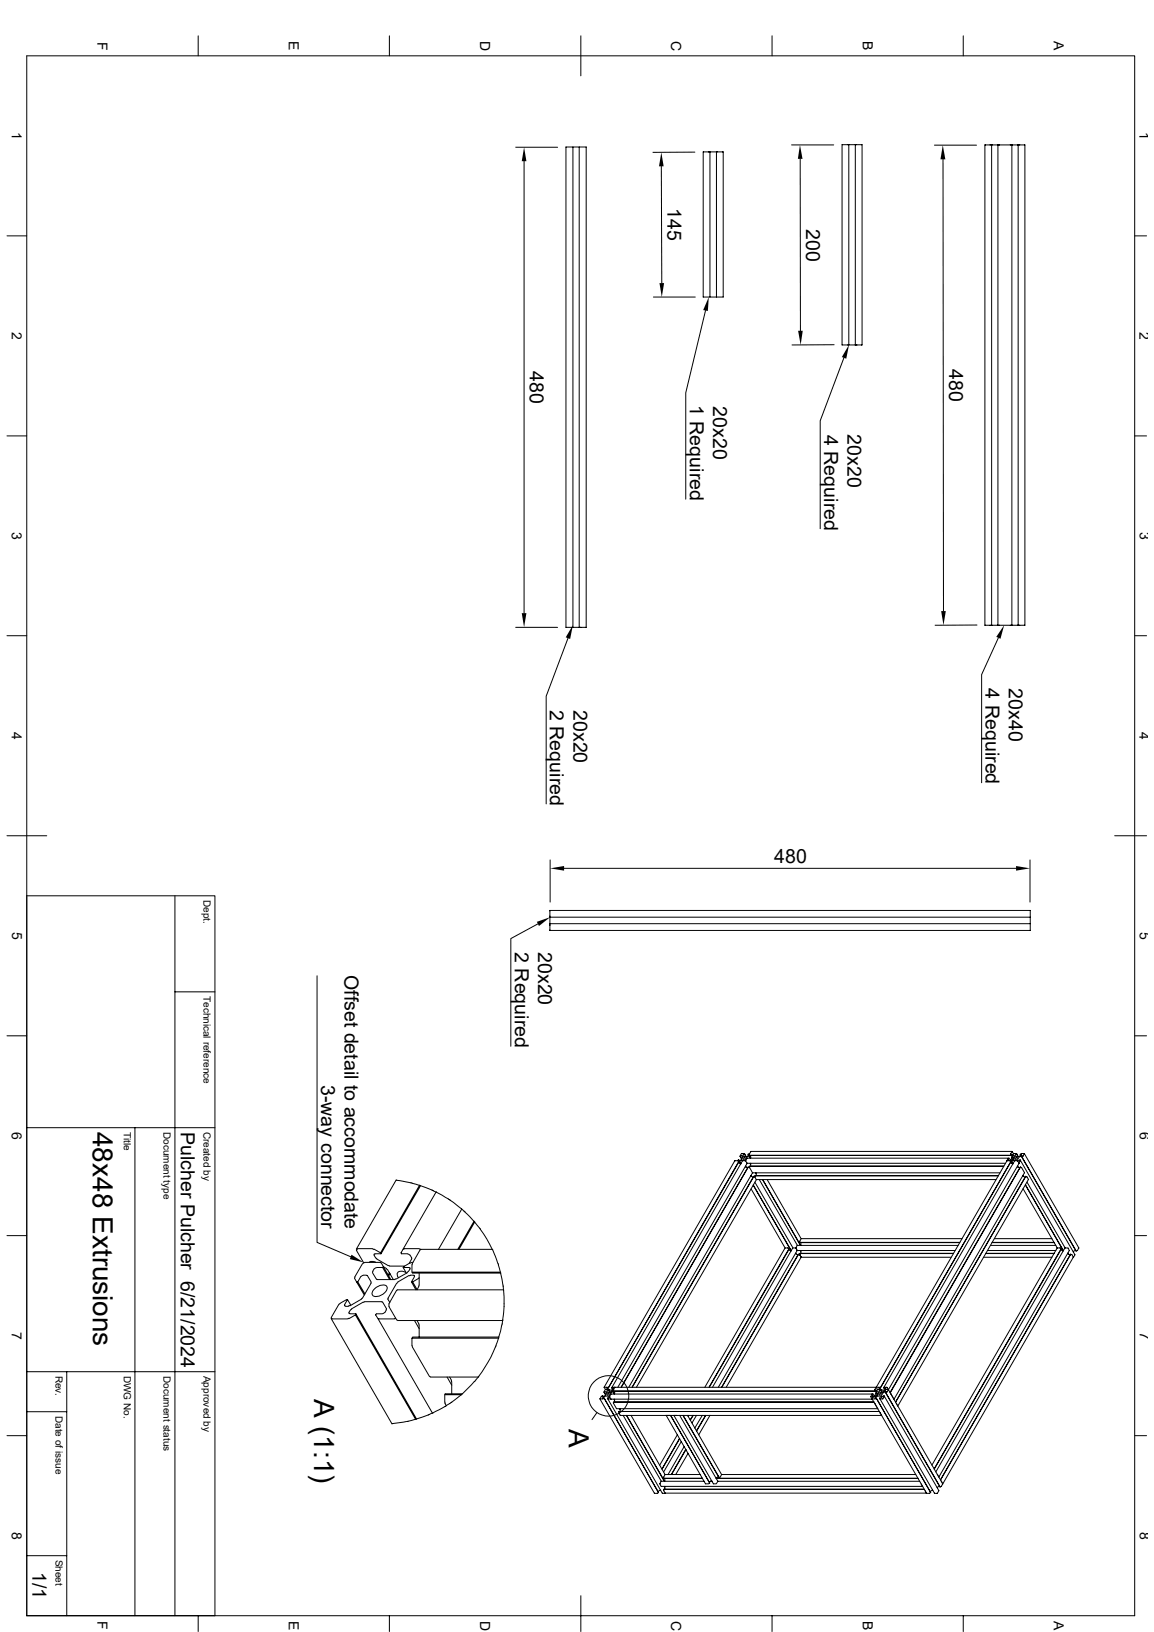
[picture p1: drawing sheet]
<svg xmlns="http://www.w3.org/2000/svg" width="210mm" height="297mm" viewBox="0 0 210 297" stroke-linecap="round" stroke-linejoin="round" font-family="sans-serif">
<g fill="none" stroke="#000" stroke-width=".18">
<path d="M4.9 10.2h201.6v283.8h-201.6zM36.1 6.5v3.7M70.9 6.5v3.7M105.7 6.5v7.3M140.5 6.5v3.7M175.3 6.5v3.7M93.9 26.8h7.6M95.4 29.3v82.3M104.3 26.8v87.4M105.4 26.8v87.4h1.3v-87.4h-3.7v87.4h1.3M120.4 30.3v21.2M126.4 27.7h-7.6"/>
<path d="M129.2 27.6h-1.2v26.5h1.2M129.2 27.6v26.5h2.4v-26.5h-1.2M129.2 27.6h1.2M130.4 27.6v26.5M144.1 26.4h7.6M145.6 28.9l.1 31.3M154.5 26.3h-1.3v36.5h1.3M154.5 26.3h1.2M154.5 26.3v36.5M155.7 26.3h1.2v36.5h-1.2M155.7 26.3v36.5M170.1 26.4h7.6"/>
<path d="M171.6 29l.1 82.2M180.5 26.4v87.4h-1.3v-87.4h7.3v87.4h-2.4M181.6 26.4v87.4M184.1 26.4v87.4h-3.6M185.3 26.4v87.4M1.3 42.9h3.6M118.9 54.1h7.6M128.4 56.5l-3.6 15v19.3M206.5 42.9h2.2M1.3 79.3h3.6M151.8 62.7l-7.7 .1M153.6 65.1l-4.3 11.5v19.6"/>
<path d="M154.5 62.8h1.2M206.5 79.3h2.2M1.3 115.7h3.6M93.9 114.2h7.6M103.4 116.1l-4 10.6v19.6M104.3 114.2h1.1M177.8 113.7l-7.6 .1M181.7 116.1l-3.1 6.7v19.7M206.5 115.7h2.2M1.3 152.1h7.2M100.1 156.5v7.7M102.7 158h82.2"/>
<path d="M187.5 156.5v7.7M202.9 152.1h5.8M4.9 163h34.2v131M31.8 163v131M57.7 177.6v48.5l6.1 2.6M97.9 168.1l-4.9 2.7v19.6M100.1 168.1v1.2h87.4v-1.2M100.1 166.9v-1.2h87.4v2.4h-87.4M100.1 166.9v1.2M100.1 166.9h87.4M1.3 188.5h3.6M31.8 180.5h7.3"/>
<path d="M206.5 188.5h2.2M4.9 205.2h34.2M24.6 205.2v88.8M75 215.3l2.6 .9 1.7 .8M75 215.3l-2.9-.5-7.2 12.5M76.4 215.7l-7.1 12.3v.2l7.2-12.4M134.2 211.2h.1M134.2 211.2l.3-.1 .1 .1M134.5 211.4l-.2-.2h-.6l-23.8 41.3M134.5 211.4l-23.8 41.2zM134.7 211.5l.2 .3M134.7 211.5l.2 .3-.5-.2"/>
<path d="M134.7 211.5l-.2 .2M135 210.9l-.3-.4 .3 .4M135.5 210.1l-.3 .1 .1 .3h.6l.5-.4h-.3M135.6 210.1l.1 .4M135.6 210.1l.2 .4M135.6 210.1l-.1-.2h-.5l-.3 .5v.1l.3-.2 .2 .3-.3 .5-.5 .2 .1-.2M135.6 211.2h-.7l-.4 .3h.2M135.7 211.3l.2 .4h47.1M135.7 211.3l-.6-.1-23.8 41.4h.3l-.1 .3M135.7 212.3l.4 .3M135.7 212.2l.1 .2M136 211.7l-23.6 40.8"/>
<path d="M136.2 212.4l-23.2 40.1M136.2 212.4l-23.1 40.1M136.2 212.4l.2 .1M136.4 210.5v-.2l-.5 .3-.2 .6M136.4 210.3h47.6zM136.4 212.3v.2l.5 .9M136.4 210.5l.1 .3M136.4 209.9l-.3 .2 .1 .2M136.5 211.7l.1 .2M136.6 211.7v.5M136.6 210.4l-.2 .1M136.6 210.3v.5l-.2-.3"/>
<path d="M136.7 214l.4 .2M136.7 213.9l.1 .2M136.7 216.4l6.2 10.7M136.9 213.4l-22.5 39.1M137.1 215.7l6.9 11.9-.5-.1M137.1 215.6l6.9 12M137.2 214.1l-22.2 38.4M137.2 214.1l-22.1 38.4M137.2 214.1l.2 .1M137.4 214h44.3zM137.4 214v.2M137.4 214.2l.2 .5h43.7"/>
<path d="M137.4 215.1l6.9 12M137.4 214.2h.1M137.5 213.4l.1 .3M137.5 213.4l.1 .6M137.7 214.7l-21.9 37.8M138.2 214.7l6.9 12M138.8 214.7l6.9 12M138.8 214.7l6.9 12 .1-.6M139.6 214.7l6.2 10.7M182 213.4h-45.1M182.7 212.2h-46.3l46.3 .1M183.5 210.8l-.3 .5"/>
<path d="M183.8 211.2l-.2-.1v-.3h-47.6l-.3 .5M183.9 211.1l-.2 .1M183.9 211.1l.2 .1M184 211.4l-.7-.2-23.8 41.3 .2 .4M184 211.4l-23.8 41.2zM184 210.3l.1-.2 .1 .6-.3 .4M184.2 211.5l-.1 .2M184.2 209.5h-47.5l-.3 .5v.3M184.2 211.5l.2 .3M184.2 211.5l.2 .3-.5-.2M184.3 210.6l.1 .4M184.3 210.8h.1"/>
<path d="M184.3 211.1l-.1-.1-.1 .2M184.4 210.8h.1M184.4 210.1l-.1 .2M184.4 210l-.2-.5-.3 .5v.3M184.5 210.9l-.2-.4 .2 .4M185 210.1l-.3 .1 .2 .3h.5l.5-.4h-.2M185.1 210.1l-.1-.2h-.5l-.3 .5 .1 .1 .3-.2 .1 .3-.3 .5-.5 .2 .1-.2M185.1 210.1l.2 .4M185.1 211.2h-.7l-.4 .3h.2M185.2 212.3l.4 .3M185.2 212.2l.1 .2M185.5 211.7l-.3-.5h-.5l-23.8 41.3-.1 .1h.2l.2 .2-.1 .1"/>
<path d="M185.5 211.7h.1M185.5 211.7l-23.8 41.2M185.6 211.1l10 17.2-.3 .5M185.6 211.1h.1M185.7 212.4l.2 .1 .5 .9-23.7 41.3-.5-1M185.7 211.2l-.3 .5M185.7 212.4l-23.7 41M185.7 212.4l-23.7 41.1M185.8 210.3l-.1-.2 .2-.2 .5 .1-.4 .5M185.9 210.5l10 17.2zM185.9 210.5l.1-.2-.5 .3-.3 .4 .1 .3h.2l.1-.2M186.1 214l.5 .2"/>
<path d="M186.2 213.9l.2 .2M186.2 216.3l6.2 10.8M186.4 210l9.9 17.1-.4 .6M186.6 215.6l6.9 12-.5-.1M186.6 215.6l6.9 12M186.6 214.1l-23.6 41.1zM186.7 214.1l.2 .1 .3 .5-23.8 41.2M186.9 215.1l6.9 12M1.3 224.9h3.6M60.3 240l11 19.1h.2M60.3 239.8v.1l.2 .1M61.7 237.4l-1.4 2.4"/>
<path d="M61.9 237.2l-.2 .2M62.7 237.4l.5-.9 .6 1M62.7 237.4v.2l.2 .1M62.9 237.7h.5M63.2 236.5l-1.3 .7M63.5 239.9l-.2 .1M63.5 240l1.2-.7 10.9 19M63.5 238.8v.2l.2 .1M63.6 237.6l-.2 .1M63.7 239.1h1.1M63.8 238.4l-.3 .4M64 238.3l-.2 .1"/>
<path d="M64.5 232.6l1.8 3.1M64.6 232.4v.2M64.7 239.3l.1-.2 11 19.2M64.9 227.5l1.3 2.3M64.9 233.3h.2l1.3 2.2M65 227.2h2.8M65.1 227.3l-.2 .1v.1M65.7 232.3l-.6 1M65.8 236.4l-2.1 1.3M65.9 236.3l-.2 .1M66 230l-1.4 2.4M66.1 232.1l-.4 .2"/>
<path d="M66.1 237l-2.1 1.2M66.1 232.1h.6M66.3 236.9l-.2 .1M66.3 236.9h3.2M66.4 229.8l-.4 .2M66.4 229.7h2.8M66.7 232.1l.1 .1M66.8 232.1l.8 1.2M67.4 229.6l-.1 .1M67.4 229.6h.6M67.5 233.4v.2M67.5 233.6l-1.5 2.7"/>
<path d="M67.8 231.6l.9 1.3 3.3-.2M67.9 227.3l.2 .1M67.9 231.4l-.1 .2M68 229.6l.2 .1M68.1 230.9l-.3 .5M68.1 227.3l1.2 .7M68.1 228.4l.3 .5M68.2 234.5a1.66 1.66 0 0 1 2.2-.4 1.63 1.63 0 0 1-1.4 1.8h-.3a.69 .69 0 0 1-.9-.2 .69 .69 0 0 1 .2-1zM68.2 228.2l-.1 .1v.1M68.2 228.2h1.1M68.2 229.7h.2M68.4 228.9l.2 .2"/>
<path d="M68.5 230.7l-.4 .2M68.5 230.7h1.1l1.3 2.2M68.5 229.1l2.2 1.2M68.8 239.9l.2 .1M69.2 229.8h.1M69.4 229.8l.4 .7M69.5 236.9l.1 .1 .8 1.2M69.6 239.1h-1.1l-.1 .2 10.3 17.9M69.6 230.7l.2-.2 1.3 2.4M69.8 230.5l.6 .4M70 238.8l-.4 .3M70.3 230.9l.2 .2"/>
<path d="M70.3 238.2l-.2 .6M70.5 231.1l1.1 1.8M70.6 236.4l.4 .6M70.7 236.3l-.1 .1M70.7 230.3l2.9 .1M70.8 237.8l1.4 2.4M70.8 237.3v.5M70.9 231.6l-.2 .4M71 231.8l-.3 .4M72 239.9l-.2 .1M72.2 234.8l-1.4 2.5M72.2 233.6l-1.6 2.7"/>
<path d="M72.4 233.4l-.2 .2M73.4 230.7h1.1M73.5 227.3l-.1 .1M73.5 227.2h2.8M73.9 231.6l-.7-.2a.7 .7 0 0 0-.8 .2 .7 .7 0 0 0 .1 .9M74.2 231.6l-2.1 1.2M74.2 228.2l.4 .2M74.3 231.4l-.2 .1M74.5 230.7l.1 .1v.1M74.5 232.1l-2.2 1.2M74.6 230.9l-.3 .5M74.6 229.8l-1.2 .9 .6 1"/>
<path d="M74.6 228.4l.3 .5M74.7 232.1l-.2 .1M74.7 232.1h.6M74.9 228.9v.2l-.4 .8M74.9 229.8l-.2 .1M74.9 229.7h.2M75 230.2v1.3l.1 .2h16M75 231.5h16.1M75.3 232.1l.1 .1v.1M75.4 232.3l-.5 1M75.9 234.7l-.8-1.4h-.2l.8 1.4M76.2 233.9l-.3 .8"/>
<path d="M76.2 232.5h.1M76.2 232.6l-1.1 .7M76.3 231.7v2.2M76.4 227.3l.2 .1M84 220l-2-1.6-2.6-1.5-6.4 11.1 .1 .2h1.1M84 220l.7 .6M84 220l-4.2 7.4M84.6 220.6l1.8 1.8 1.1 1.3M86.3 222.2l-3 5.2M86.4 222.4l-2.9 5M87.4 223.7l1.2 1.8 1 1.9M90.6 229.9l-1-2.5h-13l-1.6 2.8"/>
<path d="M90.6 229.9l.1 .3M90.7 230.2l.4 1.4 .4 2.3M91.6 234.1v.6M91.6 233.9v.2M91.7 234.7v3.1l-.2 2.4M91.7 234.7l-19.5 .1M142.9 227.1h.5l.2 .1M142.9 227.1l-14.6 25.4M144.8 228.1l.4 .3M144.8 228l.1 .3M144.9 227.2l-.6-.1-14.6 25.4M144.9 227.2l.2 .4"/>
<path d="M145.1 227.6h28.7M145.1 227.6l-14.4 24.9M145.1 226.7h29.3M145.1 226.7l-.2 .5M145.3 228.3l-14 24.2M145.3 228.3l-13.9 24.2M145.3 228.3h.2M145.5 228.3l.3 .5M145.5 226.1h29.2M145.5 228.1v.2M145.6 227.6l.2 .2M145.7 227.6l.1 .5"/>
<path d="M145.8 228.8h27.3M145.8 228.8l-13.6 23.7M173.5 228.1h-28h28M175.1 225.4h-29.3l-.3 .7M179 228.8h12.4M179.4 228.1h12.5M179.4 228.1h12.4M179.7 227.6h12.5M180.3 226.7h11.9M180.6 226.1h11.3M180.6 226.1h11.2M181 225.4h10.4"/>
<path d="M192.4 227.1h.6l.1 .1M192.4 227.1l-22.8 39.6M192.4 227.1h.1M194.3 228.1l.4 .3M194.4 228l.1 .3M194.6 227.6l-23.7 41.2-.3-.4M194.6 227.6l-.2-.5h-.6l-23.5 40.8M194.6 227.6h.1M194.9 228.3l-23.7 41M194.9 228.3l.2 .1 .2 .4M194.9 228.3l-23.7 41.1M195.3 228.8l-23.7 41.2"/>
<path d="M195.7 227.5l-.4 .3M206.5 224.9h2.2M4.9 256.9h7.2M4.9 249.6h34.2M12.1 249.6v44.4M60.5 240h2.7M69 240h2.8M72.2 240.2l.1 .1M72.3 240.3h19.2M74 258.7l-2.6 .4M75 244.9l3.1 5.6M75.4 240.3l.9 1.5"/>
<path d="M75.9 240.3l.3 .8M76.3 241.1v2.2M78.2 257.4l-4.2 1.3M78.2 250.5l.1 .1M78.3 250.6h8.7M78.7 257.2l-.5 .2M78.8 257.1l-.1 .1M80.9 253.8h3M81 255.2v.2M81 255.4l.2 .5-2.4 1.2M81.4 250.6l.8 1.5M81.8 250.6l.4 .6"/>
<path d="M82.1 251.2l.1 .3M82.2 251.5v2.2M83.9 253.8l-1.8 1.5-.9 .5M84.2 253.7l-.3 .1M84.2 253.7h-3.2l-.1 1.5M86.3 251.4l-2.1 2.3M86.6 251.2l-.2 .3M87 250.6l-.4 .6M90.2 245.1a23.4 23.4 0 0 1-3.2 5.5M90.3 244.9l-.1 .3M90.8 243.5h-15.8v1.4M90.8 243.3h-15.7l-.1 .2"/>
<path d="M91.3 241.1l-.2 1.1-.8 2.7M91.5 240.3l-.1 .8M91.5 240.2v.1M108.6 257.1l-.9 1.3M109.2 254.6l9.9 17.1 .5 .1 .2-.1M109.8 254.2l-.1-.2-.3 .1-.2 .5 .7-.1M109.9 254.4l9.9 17.3zM109.9 254.4h-.2l.5-.3h.5l.1 .3-.3 .1 10 17.2h.6M110 253.4l.1-.1h.2l.1 .2-.3 .5-.5 .2 .1-.2M110.2 252.9l-.3-.4h.6l.2 .1h-.2v.1l.4 .3h.5M110.2 253.8l-.2-.4 .2 .5M110.6 254.6h.6"/>
<path d="M110.7 253l-.3 .2 .2 .2h.5l.5-.3-.2-.1M110.8 253l.2 .4M110.8 253l-.1-.1h-.5l-.3 .4 .1 .1M110.8 253l.3 .4M111 253.2h-.1M111 253.2v.1M111.4 252.5h48.6l.2 .1M111.6 255.2l.6 1.2h47.6M111.6 253.4l.1-.1-.5 .2-.2 .6M111.6 253.2h47.6zM111.7 252.9l-.3 .1 .1 .2h-.3l.1 .1M111.7 253.4l.1 .3"/>
<path d="M111.7 254.6l.1 .3M111.8 254.6v.5M111.8 253.2v.5l-.1-.3M111.9 252.5l-.3 .7M111.9 253.4h-.2M112.6 256.9v.3l.3 .4h47.5l-.2-.5M112.7 256.4l.2 .2M112.8 256.4l.1 .5M113.4 257.6l7 12M114 257.6l6.9 12M114 257.6l6.9 12 .1-.5M114.9 257.6l6.1 10.8h6.5"/>
<path d="M121.2 257.6l7.2 12.4h.5l.3-.1-7.2-12.3 7.2 12.3M123.2 257.6h-.6l7.2 12.4h.5l.3-.4M123.7 257.6l6.9 12M124.3 257.6l6.6 11.3 .2-.1 .2-.4M124.3 257.6l6.6 11.3M125.1 257.6l6.2 10.8M125.3 257.6l-.1 .1M126.1 257.6l-.5 .8M126.2 257.6l-.6 .8M126.7 257.6l-.8 1.4M127.8 257.6l-1.4 2.3M128.4 257.6l-1.7 2.8"/>
<path d="M128.4 257.6l-1.6 2.8M129 252.5l14.6-25.3-14.5 25.3M129.2 257.6l-2 3.5M158.7 254.6l9.9 17.1M158.7 253.7l-.2 .4 .2 .5M158.9 254.3l-.1 .1M159 254.1l-.2-.1 .1-.3h-47.7l-.2 .4 .2 .5h47.5M159 255.1l-47.4 .1h47.5M159.2 255.4h.1M159.2 255.4l.5 1M159.2 252.9v.3M159.2 254l.1 .2"/>
<path d="M159.2 254l-.5 .6 .8-.1M159.2 253.2l.1-.2 .1 .1a.77 .77 0 0 1-.2 .9M159.2 252.9h.1M159.4 252.5l-.2 .4M159.5 254.4l9.9 17.3zM159.5 253.5l.2 .4M159.6 254l-.2-.1-.1 .3M159.6 253l-.1 .2M159.6 253.7h.1M159.7 253.8l-.2-.4 .2 .5M160 256.9h-47.4h47.5M160.2 252.6h-.2l.4 .4h.6"/>
<path d="M160.3 253l-.3 .2 .1 .2h.6l.4-.3-.2-.1M160.3 253l.3 .4M160.3 253l.2 .4M160.3 253l-.1-.1h-.5l-.3 .5h.1l.3-.1 .1 .2-.3 .5-.5 .2 .1-.2M160.5 253.2l-.1 .1M160.5 253.2h-.1M160.9 252.5h.5l.3 .4M160.9 254h.1M160.9 254l10 17.3-.3 .5h-.5l-10-17.3 .3-.1-.1-.3h-.6l-.4 .3h.2M161 254.1l-.3 .5h-.6M161.2 253.4l9.9 17.2zM161.2 253.4v-.1l-.5 .2-.3 .5 .2 .2h.1l.2-.2"/>
<path d="M161.3 252.9h.2M161.7 252.9h.1M161.7 252.9h-.5l-.3 .1 .1 .2h-.3l.1 .1M161.7 252.9l-.5 .5M161.7 252.9l9.9 17.1M163.2 255.4l.2 .5M1.3 261.3h3.6M120.2 271.2l-.4 .2M120.4 269.6h7.7M120.4 269.6l-.3 .4 .2 .5h47.6M120.8 269l7 .1M120.8 269h7"/>
<path d="M120.8 271.1l.2 .6h47.6M120.9 270.5l.1 .2M120.9 270.5l.1 .5M121.1 268.4l-.3 .6M123.3 261.1l-3.2 5.6M123.7 261.8l-3.2 5.5M123.7 261.8l-3.2 5.6M124 262.3l-3.2 5.6M124.5 263.3l-2.9 5.1M124.8 263.8l-2.6 4.6M125.2 264.5l-2.2 3.9M129.3 269.6h.3"/>
<path d="M129.5 269.5l-.4 .2M130.3 269.1h36.8M130.6 269.6h36.8M130.7 268.7l-.4 .3h36.8M131.3 268.4h35.4M167.6 270l.3 .5M168.2 271l-47.4 .1h47.4M168.4 271.2l.2 .5M169.4 271.7l-.3 .1-.5-.1M169.8 271.2l-.5 .2M170 267.3l23.1-40.1-23.1 40.2M170.9 270.5l-.3 .3"/>
<path d="M171.3 269.5l.2 .5M171.6 270l-.5 .6M206.5 261.3h2.2M4.9 283.1h7.2M36.1 294v2.9M70.9 294v2.9M105.7 290.4v6.5M140.5 294v2.9M175.3 294v2.9"/>
<circle cx="135.4" cy="210.8" r=".21"/>
<circle cx="184.9" cy="210.8" r=".21"/>
<circle cx="110.6" cy="253.8" r=".21"/>
<circle cx="110.7" cy="254" r="3.7"/>
<circle cx="160.2" cy="253.8" r=".21"/>
</g>
<g fill="#000">
<path d="M95.4 26.8l.4 2.5h-.8zM120.4 27.7l.4 2.6h-.9zM145.6 26.4l.4 2.5h-.8zM171.6 26.4l.4 2.6h-.8zM120 51.5h.9l-.5 2.6zM129 54.1l-.2 2.5-.8-.2zM145.2 60.2h.9l-.4 2.6zM154.5 62.7l-.5 2.6-.8-.3zM95 111.6h.8l-.4 2.6zM104.3 113.7l-.5 2.6-.8-.3zM171.3 111.2h.8l-.4 2.6zM182.8 113.7l-.7 2.5-.8-.3z"/>
<path d="M100.1 158l2.6-.4v.9zM184.9 157.6l2.6 .4-2.6 .5zM97.7 167.8l2.4-.9-2 1.6zM64 228.3l2.2 1.4-2.5-.5z"/>
</g>
<g font-size="5.1">
<text x="16.9" y="206" transform="rotate(90 16.9 206)">48x48 Extrusions</text>
<text x="57.2" y="254.7" transform="rotate(90 57.2 254.7)">A (1:1)</text>
<text x="103.5" y="260.1" transform="rotate(90 103.5 260.1)">A</text>
</g>
<g font-size="3.6">
<text x="121.5" y="37.8" transform="rotate(90 121.5 37.8)">145</text>
<text x="146.7" y="41.6" transform="rotate(90 146.7 41.6)">200</text>
<text x="96.4" y="67.6" transform="rotate(90 96.4 67.6)">480</text>
<text x="172.7" y="67.2" transform="rotate(90 172.7 67.2)">480</text>
<text x="125.5" y="73.7" transform="rotate(90 125.5 73.7)">1 Required</text>
<text x="129.8" y="74" transform="rotate(90 129.8 74)">20x20</text>
<text x="150" y="79.1" transform="rotate(90 150 79.1)">4 Required</text>
<text x="154.2" y="79" transform="rotate(90 154.2 79)">20x20</text>
<text x="179.3" y="125.3" transform="rotate(90 179.3 125.3)">4 Required</text>
<text x="183.6" y="125.2" transform="rotate(90 183.6 125.2)">20x40</text>
<text x="100.1" y="129.2" transform="rotate(90 100.1 129.2)">2 Required</text>
<text x="104.4" y="129.2" transform="rotate(90 104.4 129.2)">20x20</text>
<text x="140.9" y="157">480</text>
<text x="93.7" y="173.2" transform="rotate(90 93.7 173.2)">2 Required</text>
<text x="97.9" y="173.2" transform="rotate(90 97.9 173.2)">20x20</text>
<text x="62.7" y="177.4" transform="rotate(90 62.7 177.4)">Offset detail to accommodate</text>
<text x="58.4" y="197.4" transform="rotate(90 58.4 197.4)">3-way connector</text>
<text x="32.9" y="206" transform="rotate(90 32.9 206)">Pulcher Pulcher 6/21/2024</text>
<text x="5.9" y="286.1" transform="rotate(90 5.9 286.1)">1/1</text>
</g>
<g font-size="2.5">
<text x="17.7" y="7.6" transform="rotate(90 17.7 7.6)">F</text>
<text x="52.6" y="7.5" transform="rotate(90 52.6 7.5)">E</text>
<text x="87.4" y="7.5" transform="rotate(90 87.4 7.5)">D</text>
<text x="122.2" y="7.5" transform="rotate(90 122.2 7.5)">C</text>
<text x="157" y="7.5" transform="rotate(90 157 7.5)">B</text>
<text x="191.8" y="7.5" transform="rotate(90 191.8 7.5)">A</text>
<text x="2.2" y="24" transform="rotate(90 2.2 24)">1</text>
<text x="207.4" y="24" transform="rotate(90 207.4 24)">1</text>
<text x="2.2" y="60.4" transform="rotate(90 2.2 60.4)">2</text>
<text x="207.4" y="60.4" transform="rotate(90 207.4 60.4)">2</text>
<text x="2.2" y="96.8" transform="rotate(90 2.2 96.8)">3</text>
<text x="207.4" y="96.8" transform="rotate(90 207.4 96.8)">3</text>
<text x="2.2" y="133.2" transform="rotate(90 2.2 133.2)">4</text>
<text x="207.4" y="133.2" transform="rotate(90 207.4 133.2)">4</text>
<text x="2.2" y="169.6" transform="rotate(90 2.2 169.6)">5</text>
<text x="207.4" y="169.6" transform="rotate(90 207.4 169.6)">5</text>
<text x="2.2" y="206" transform="rotate(90 2.2 206)">6</text>
<text x="207.4" y="206" transform="rotate(90 207.4 206)">6</text>
<text x="2.2" y="242.4" transform="rotate(90 2.2 242.4)">7</text>
<text x="207.4" y="242.4" transform="rotate(90 207.4 242.4)">7</text>
<text x="2.2" y="278.8" transform="rotate(90 2.2 278.8)">8</text>
<text x="207.4" y="278.8" transform="rotate(90 207.4 278.8)">8</text>
<text x="17.7" y="295.1" transform="rotate(90 17.7 295.1)">F</text>
<text x="52.6" y="295" transform="rotate(90 52.6 295)">E</text>
<text x="87.4" y="294.9" transform="rotate(90 87.4 294.9)">D</text>
<text x="122.2" y="294.9" transform="rotate(90 122.2 294.9)">C</text>
<text x="157" y="295" transform="rotate(90 157 295)">B</text>
<text x="191.8" y="295" transform="rotate(90 191.8 295)">A</text>
</g>
<g font-size="1.8">
<text x="37" y="163.7" transform="rotate(90 37 163.7)">Dept.</text>
<text x="37" y="181.2" transform="rotate(90 37 181.2)">Technical reference</text>
<text x="22.5" y="206" transform="rotate(90 22.5 206)">Title</text>
<text x="29.8" y="206" transform="rotate(90 29.8 206)">Document type</text>
<text x="37" y="206" transform="rotate(90 37 206)">Created by</text>
<text x="10.1" y="250.4" transform="rotate(90 10.1 250.4)">Rev.</text>
<text x="22.5" y="250.4" transform="rotate(90 22.5 250.4)">DWG No.</text>
<text x="29.8" y="250.4" transform="rotate(90 29.8 250.4)">Document status</text>
<text x="37" y="250.4" transform="rotate(90 37 250.4)">Approved by</text>
<text x="10.1" y="257.6" transform="rotate(90 10.1 257.6)">Date of issue</text>
<text x="10.1" y="283.9" transform="rotate(90 10.1 283.9)">Sheet</text>
</g>
</svg>
